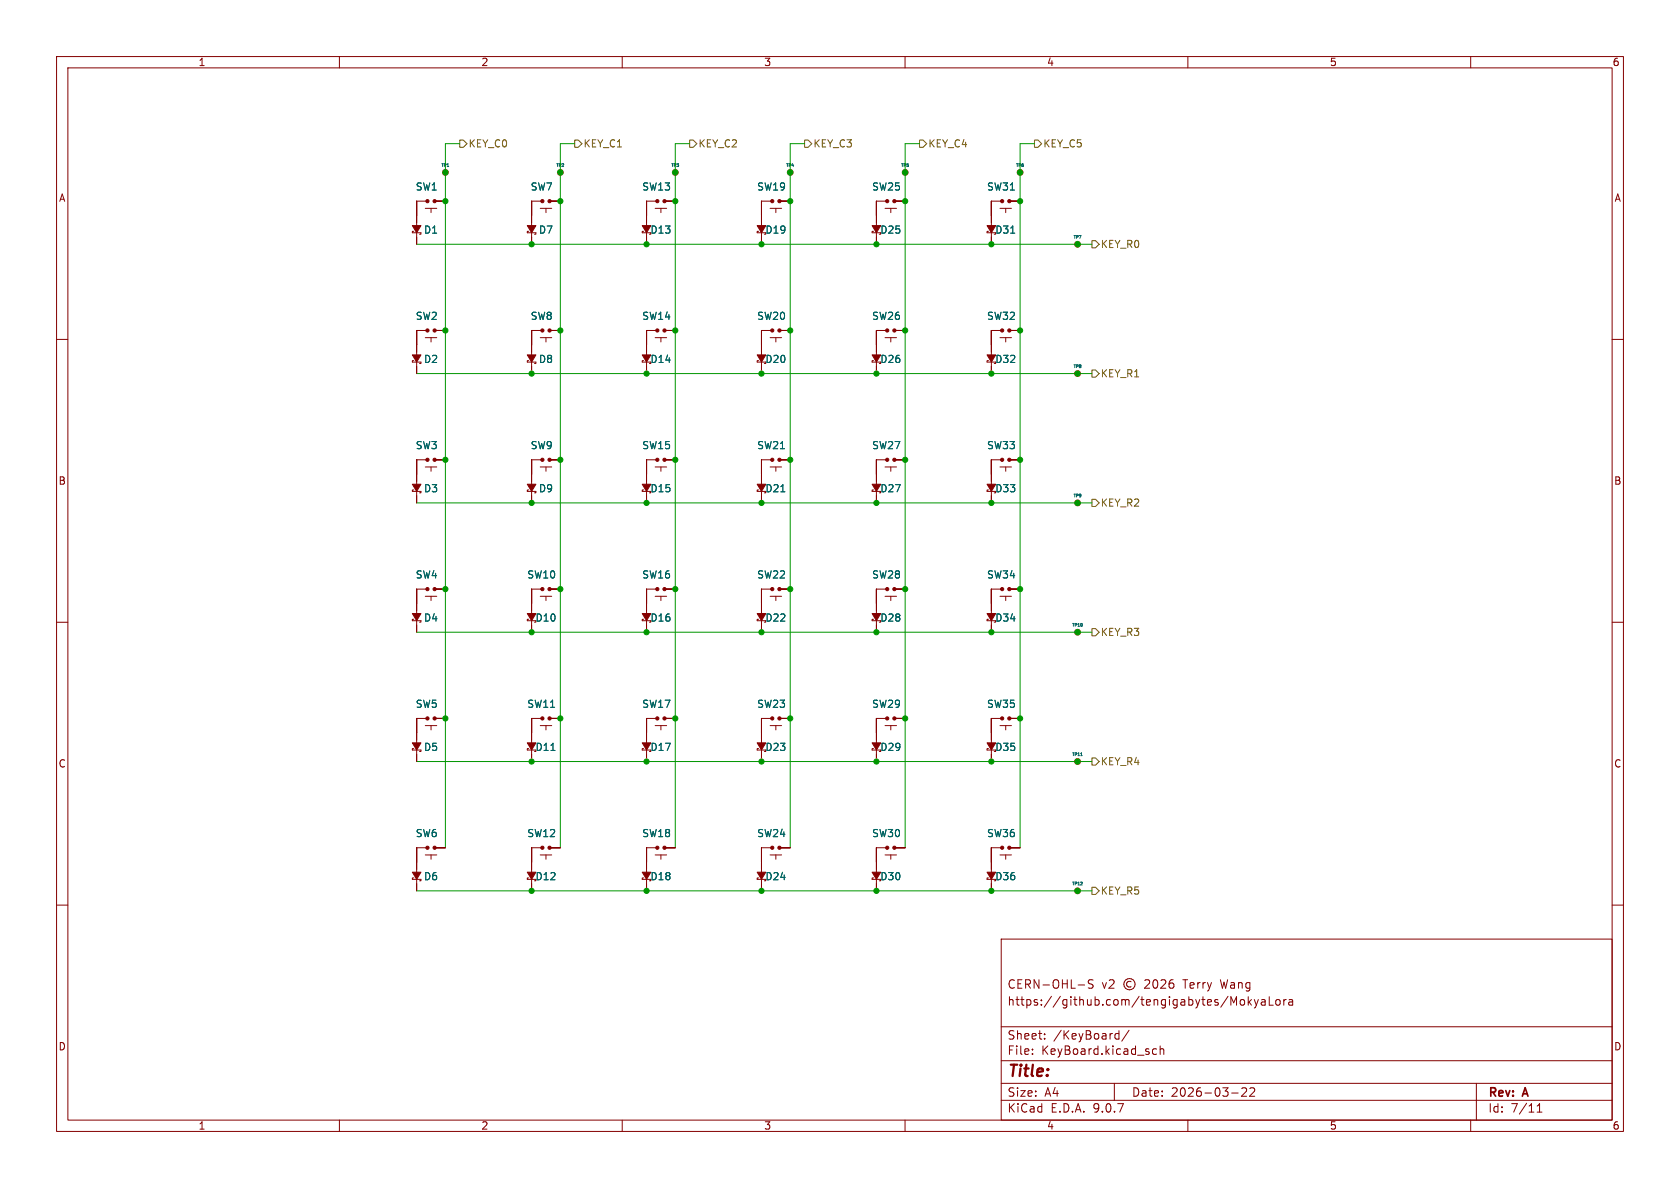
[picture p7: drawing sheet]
<svg xmlns="http://www.w3.org/2000/svg" width="297mm" height="210mm" viewBox="0 0 297 210" stroke-linecap="round" stroke-linejoin="round" font-family="sans-serif">
<g fill="none" stroke="#840000" stroke-width=".18">
<path d="M10 10h277v190h-277zM12 12h273v186h-273zM60 10v2M110 10v2M160 10v2M210 10v2M260 10v2M75.2 36.8h2M75.6 35.6h-1.9v7.6M76.2 36.8v.8M76.8 35.6h1.9M78.7 30.5h.1"/>
<path d="M95.5 36.8h2M95.9 35.6h-1.9v7.6M96.5 36.8v.8M97.2 35.6h1.9M99.1 30.5h.1M115.8 36.8h2.1M116.2 35.6h-1.9v7.6M116.8 36.8v.8M117.5 35.6h1.9M119.4 30.5h.1M136.1 36.8h2.1M136.5 35.6h-1.9v7.6"/>
<path d="M137.2 36.8v.8M137.8 35.6h1.9M139.7 30.5h.1M156.5 36.8h2M156.8 35.6h-1.9v7.6M157.5 36.8v.8M158.1 35.6h1.9M160 30.5h.1M176.8 36.8h2M177.2 35.6h-1.9v7.6M177.8 36.8v.8M178.4 35.6h1.9"/>
<path d="M180.3 30.5h.1M73.2 40.9h-.3v.2h1.5v.3h-.2M75.2 59.7h2M75.6 58.4h-1.9v7.6M76.2 59.7v.8M76.8 58.4h1.9M93.5 40.9h-.3v.2h1.5v.3h-.2M95.5 59.7h2M95.9 58.4h-1.9v7.6M96.5 59.7v.8M97.2 58.4h1.9M113.8 40.9h-.3v.2h1.6"/>
<path d="M115.8 59.7h2.1M116.2 58.4h-1.9v7.6M116.8 59.7v.8M117.5 58.4h1.9M134.1 40.9h-.2v.2h1.5M136.1 59.7h2.1M136.5 58.4h-1.9v7.6M137.2 59.7v.8M137.8 58.4h1.9M154.4 40.9h-.2v.2h1.5M156.5 59.7h2M156.8 58.4h-1.9v7.6"/>
<path d="M157.5 59.7v.8M158.1 58.4h1.9M174.8 40.9h-.3v.2h1.5M176.8 59.7h2M177.2 58.4h-1.9v7.6M177.8 59.7v.8M178.4 58.4h1.9M190.5 43.2h.1M10 60h2M73.2 63.8h-.3v.2h1.5v.3h-.2M93.5 63.8h-.3v.2h1.5v.3h-.2M113.8 63.8h-.3v.2h1.6"/>
<path d="M134.1 63.8h-.2v.2h1.5M154.4 63.8h-.2v.2h1.5M174.8 63.8h-.3v.2h1.5M190.5 66h.1M285 60h2M73.2 86.6h-.3v.3h1.5v.2h-.2M75.2 82.6h2M75.6 81.3h-1.9v7.6M76.2 82.6v.7M76.8 81.3h1.9M93.5 86.6h-.3v.3h1.5v.2h-.2M95.5 82.6h2"/>
<path d="M95.9 81.3h-1.9v7.6M96.5 82.6v.7M97.2 81.3h1.9M113.8 86.6h-.3v.3h1.6M115.8 82.6h2.1M116.2 81.3h-1.9v7.6M116.8 82.6v.7M117.5 81.3h1.9M134.1 86.6h-.2v.3h1.5M136.1 82.6h2.1M136.5 81.3h-1.9v7.6M137.2 82.6v.7"/>
<path d="M137.8 81.3h1.9M154.4 86.6h-.2v.3h1.5M156.5 82.6h2M156.8 81.3h-1.9v7.6M157.5 82.6v.7M158.1 81.3h1.9M174.8 86.6h-.3v.3h1.5M176.8 82.6h2M177.2 81.3h-1.9v7.6M177.8 82.6v.7M178.4 81.3h1.9M190.5 88.9h.1"/>
<path d="M10 110h2M73.2 109.5h-.3v.2h1.5v.3h-.2M75.2 105.4h2M75.6 104.1h-1.9v7.7M76.2 105.4v.8M76.8 104.1h1.9M93.5 109.5h-.3v.2h1.5M95.5 105.4h2M95.9 104.1h-1.9v7.7M96.5 105.4v.8M97.2 104.1h1.9M113.8 109.5h-.3v.2h1.6"/>
<path d="M115.8 105.4h2.1M116.2 104.1h-1.9v7.7M116.8 105.4v.8M117.5 104.1h1.9M134.1 109.5h-.2v.2h1.5M136.1 105.4h2.1M136.5 104.1h-1.9v7.7M137.2 105.4v.8M137.8 104.1h1.9M154.4 109.5h-.2v.2h1.5M156.5 105.4h2M156.8 104.1h-1.9v7.7"/>
<path d="M157.5 105.4v.8M158.1 104.1h1.9M174.8 109.5h-.3v.2h1.5M176.8 105.4h2M177.2 104.1h-1.9v7.7M177.8 105.4v.8M178.4 104.1h1.9M190.5 111.8h.1M285 110h2M73.2 132.3h-.3v.3h1.5v.2h-.2M75.2 128.3h2M75.6 127h-1.9v7.6"/>
<path d="M76.2 128.3v.7M76.8 127h1.9M93.5 132.3h-.3v.3h1.5M95.5 128.3h2M95.9 127h-1.9v7.6M96.5 128.3v.7M97.2 127h1.9M113.8 132.3h-.3v.3h1.6M115.8 128.3h2.1M116.2 127h-1.9v7.6M116.8 128.3v.7M117.5 127h1.9"/>
<path d="M134.1 132.3h-.2v.3h1.5M136.1 128.3h2.1M136.5 127h-1.9v7.6M137.2 128.3v.7M137.8 127h1.9M154.4 132.3h-.2v.3h1.5M156.5 128.3h2M156.8 127h-1.9v7.6M157.5 128.3v.7M158.1 127h1.9M174.8 132.3h-.3v.3h1.5M176.8 128.3h2"/>
<path d="M177.2 127h-1.9v7.6M177.8 128.3v.7M178.4 127h1.9M190.5 134.6h.1M73.2 155.2h-.3v.2h1.5v.3h-.2M75.2 151.1h2M75.6 149.9h-1.9v7.6M76.2 151.1v.8M76.8 149.9h1.9M93.5 155.2h-.3v.2h1.5M95.5 151.1h2M95.9 149.9h-1.9v7.6"/>
<path d="M96.5 151.1v.8M97.2 149.9h1.9M113.8 155.2h-.3v.2h1.6M115.8 151.1h2.1M116.2 149.9h-1.9v7.6M116.8 151.1v.8M117.5 149.9h1.9M134.1 155.2h-.2v.2h1.5M136.1 151.1h2.1M136.5 149.9h-1.9v7.6M137.2 151.1v.8M137.8 149.9h1.9"/>
<path d="M154.4 155.2h-.2v.2h1.5M156.5 151.1h2M156.8 149.9h-1.9v7.6M157.5 151.1v.8M158.1 149.9h1.9M174.8 155.2h-.3v.2h1.5M176.8 151.1h2M177.2 149.9h-1.9v7.6M177.8 151.1v.8M178.4 149.9h1.9M190.5 157.5h.1M10 160h2"/>
<path d="M177 166h108v32h-108zM190.6 174.1h1.1M193.2 173.3l-.5-.1-.2 .1v.5l.6 .3 .1 .3-.2 .3-.6-.1M200 173.6a.52 .52 0 0 0-.8 .4 .52 .52 0 0 0 .8 .4M202.4 173.3l.6-.1 .2 .1v.3l-.9 1.1h.9M204 173.3l.2-.1a.81 .81 0 0 1 .6 .6 .81 .81 0 0 1-.3 .8l-.2 .1a.81 .81 0 0 1-.3-1.4zM205.2 173.3l.6-.1 .2 .1 .1 .3-.9 1.1h.9M207.4 173.2a.59 .59 0 0 0-.7 .6v.6l.1 .2 .4 .1 .3-.1v-.5l-.1-.3h-.4l-.3 .3M218.1 177.3l.5-1.1v1.5M219.3 176.8l.2-.1 .5 .1v.6l-.1 .2-.4 .1-.2-.1zM220.7 176.2v1.5M220.8 177.1l.4 .6"/>
<path d="M221.2 176.7l-.5 .6M221.7 176.7l.4 1M222.1 177.7l-.1 .4-.3 .1M222.5 176.7l-.4 1M223 176.8h.6l.1 .9M223.7 177.1h-.5a.29 .29 0 0 0-.3 .3 .29 .29 0 0 0 .3 .3l.5-.1M224.4 176.2v1.5h.7M225.6 176.8l.2-.1 .4 .1 .1 .6-.1 .2-.4 .1-.2-.1zM227 176.7v1M227.4 176.7l-.3 .1-.1 .2M227.9 176.8h.6v.9M228.5 177.1h-.5a.29 .29 0 0 0-.2 .3 .29 .29 0 0 0 .2 .3l.5-.1"/>
<path d="M285 160h2M60 198v2M110 198v2M160 198v2M177 194.5h108M177 191.5h108M177 187.5h108M177 181.5h108M182.5 186.3v.1M182.5 185.5v.1M184.7 183.6v.1M184.7 182.8v.1"/>
<path d="M197 191.5v3M197.2 183.6h.6M197.2 182.8h.6M197.8 182.2v1.5M199.6 182.1l-1.3 2M204.5 185.5l-.5-.1-.3 .3v.4l.2 .2h.6M205.1 185.5l.2-.1 .4 .1v.9M205.1 184.9v1.5M210 198v2M217.7 193.2h1.2M219.5 192.4l.6-.1 .2 .1 .1 .3-.9 1.1h.9M221 192.4l.5-.1 .2 .1 .1 .3-.9 1.1h.9"/>
<path d="M260 198v2M261 191.5v6.5M271.7 196.6h.9M271.7 195.5l.5-.4v1.5"/>
<circle cx="78.7" cy="30.5" r=".51"/>
<circle cx="99.1" cy="30.5" r=".51"/>
<circle cx="119.4" cy="30.5" r=".51"/>
<circle cx="139.7" cy="30.5" r=".51"/>
<circle cx="160" cy="30.5" r=".51"/>
<circle cx="180.3" cy="30.5" r=".51"/>
<circle cx="190.5" cy="43.2" r=".51"/>
<circle cx="190.5" cy="66" r=".51"/>
<circle cx="190.5" cy="88.9" r=".51"/>
<circle cx="190.5" cy="111.8" r=".51"/>
<circle cx="190.5" cy="134.6" r=".51"/>
<circle cx="190.5" cy="157.5" r=".51"/>
<circle cx="199.7" cy="174" r="1"/>
</g>
<g fill="#840000" stroke="#840000" stroke-width=".18">
<path d="M133.9 39.9h1.5l-.8 1.2z"/>
<path d="M154.2 39.9h1.5l-.8 1.2z"/>
<path d="M113.5 131.3h1.6l-.8 1.3z"/>
<path d="M113.5 108.5h1.6l-.8 1.2z"/>
<path d="M93.2 108.5h1.5l-.7 1.2z"/>
<path d="M72.9 108.5h1.5l-.7 1.2z"/>
<path d="M133.9 131.3h1.5l-.8 1.3z"/>
<path d="M154.2 62.7h1.5l-.8 1.3z"/>
<path d="M72.9 154.2h1.5l-.7 1.2z"/>
<path d="M72.9 39.9h1.5l-.7 1.2z"/>
<path d="M93.2 39.9h1.5l-.7 1.2z"/>
<path d="M72.9 131.3h1.5l-.7 1.3z"/>
<path d="M93.2 131.3h1.5l-.7 1.3z"/>
<path d="M72.9 85.6h1.5l-.7 1.3z"/>
<path d="M113.5 39.9h1.6l-.8 1.2z"/>
<path d="M93.2 85.6h1.5l-.7 1.3z"/>
<path d="M133.9 62.7h1.5l-.8 1.3z"/>
<path d="M93.2 154.2h1.5l-.7 1.2z"/>
<path d="M72.9 62.7h1.5l-.7 1.3z"/>
<path d="M113.5 154.2h1.6l-.8 1.2z"/>
<path d="M133.9 154.2h1.5l-.8 1.2z"/>
<path d="M113.5 85.6h1.6l-.8 1.3z"/>
<path d="M93.2 62.7h1.5l-.7 1.3z"/>
<path d="M113.5 62.7h1.6l-.8 1.3z"/>
<path d="M174.5 39.9h1.5l-.7 1.2z"/>
<path d="M174.5 62.7h1.5l-.7 1.3z"/>
<path d="M133.9 85.6h1.5l-.8 1.3z"/>
<path d="M133.9 108.5h1.5l-.8 1.2z"/>
<path d="M174.5 85.6h1.5l-.7 1.3z"/>
<path d="M174.5 108.5h1.5l-.7 1.2z"/>
<path d="M154.2 108.5h1.5l-.8 1.2z"/>
<path d="M154.2 85.6h1.5l-.8 1.3z"/>
<path d="M174.5 131.3h1.5l-.7 1.3z"/>
<path d="M154.2 131.3h1.5l-.8 1.3z"/>
<path d="M154.2 154.2h1.5l-.8 1.2z"/>
<path d="M174.5 154.2h1.5l-.7 1.2z"/>
<circle cx="156.8" cy="35.6" r=".28"/>
<circle cx="158.1" cy="35.6" r=".28"/>
<circle cx="116.2" cy="149.9" r=".28"/>
<circle cx="117.5" cy="149.9" r=".28"/>
<circle cx="116.2" cy="127" r=".28"/>
<circle cx="117.5" cy="127" r=".28"/>
<circle cx="116.2" cy="104.1" r=".28"/>
<circle cx="117.5" cy="104.1" r=".28"/>
<circle cx="95.9" cy="104.1" r=".28"/>
<circle cx="97.2" cy="104.1" r=".28"/>
<circle cx="75.6" cy="127" r=".28"/>
<circle cx="76.8" cy="127" r=".28"/>
<circle cx="75.6" cy="104.1" r=".28"/>
<circle cx="76.8" cy="104.1" r=".28"/>
<circle cx="75.6" cy="35.6" r=".28"/>
<circle cx="76.8" cy="35.6" r=".28"/>
<circle cx="75.6" cy="81.3" r=".28"/>
<circle cx="76.8" cy="81.3" r=".28"/>
<circle cx="95.9" cy="35.6" r=".28"/>
<circle cx="97.2" cy="35.6" r=".28"/>
<circle cx="156.8" cy="58.4" r=".28"/>
<circle cx="158.1" cy="58.4" r=".28"/>
<circle cx="95.9" cy="127" r=".28"/>
<circle cx="97.2" cy="127" r=".28"/>
<circle cx="136.5" cy="149.9" r=".28"/>
<circle cx="137.8" cy="149.9" r=".28"/>
<circle cx="116.2" cy="35.6" r=".28"/>
<circle cx="117.5" cy="35.6" r=".28"/>
<circle cx="75.6" cy="149.9" r=".28"/>
<circle cx="76.8" cy="149.9" r=".28"/>
<circle cx="136.5" cy="58.4" r=".28"/>
<circle cx="137.8" cy="58.4" r=".28"/>
<circle cx="95.9" cy="149.9" r=".28"/>
<circle cx="97.2" cy="149.9" r=".28"/>
<circle cx="136.5" cy="35.6" r=".28"/>
<circle cx="137.8" cy="35.6" r=".28"/>
<circle cx="95.9" cy="81.3" r=".28"/>
<circle cx="97.2" cy="81.3" r=".28"/>
<circle cx="116.2" cy="81.3" r=".28"/>
<circle cx="117.5" cy="81.3" r=".28"/>
<circle cx="95.9" cy="58.4" r=".28"/>
<circle cx="97.2" cy="58.4" r=".28"/>
<circle cx="75.6" cy="58.4" r=".28"/>
<circle cx="76.8" cy="58.4" r=".28"/>
<circle cx="116.2" cy="58.4" r=".28"/>
<circle cx="117.5" cy="58.4" r=".28"/>
<circle cx="177.2" cy="35.6" r=".28"/>
<circle cx="178.4" cy="35.6" r=".28"/>
<circle cx="177.2" cy="58.4" r=".28"/>
<circle cx="178.4" cy="58.4" r=".28"/>
<circle cx="136.5" cy="81.3" r=".28"/>
<circle cx="137.8" cy="81.3" r=".28"/>
<circle cx="156.8" cy="104.1" r=".28"/>
<circle cx="158.1" cy="104.1" r=".28"/>
<circle cx="136.5" cy="104.1" r=".28"/>
<circle cx="137.8" cy="104.1" r=".28"/>
<circle cx="136.5" cy="127" r=".28"/>
<circle cx="137.8" cy="127" r=".28"/>
<circle cx="177.2" cy="81.3" r=".28"/>
<circle cx="178.4" cy="81.3" r=".28"/>
<circle cx="177.2" cy="104.1" r=".28"/>
<circle cx="178.4" cy="104.1" r=".28"/>
<circle cx="177.2" cy="127" r=".28"/>
<circle cx="178.4" cy="127" r=".28"/>
<circle cx="156.8" cy="127" r=".28"/>
<circle cx="158.1" cy="127" r=".28"/>
<circle cx="156.8" cy="81.3" r=".28"/>
<circle cx="158.1" cy="81.3" r=".28"/>
<circle cx="156.8" cy="149.9" r=".28"/>
<circle cx="158.1" cy="149.9" r=".28"/>
<circle cx="177.2" cy="149.9" r=".28"/>
<circle cx="178.4" cy="149.9" r=".28"/>
</g>
<path d="M79 29.4h.3M178.7 41.2h.7M138 86.9h.8M97.4 132.7h.7M191 133.6h.3M191 156.4h.3M191.3 156v.1" fill="none" stroke="#006464" stroke-width=".18"/>
<path d="M81.3 24.8h.6l.6 .6-.6 .6h-.6zM101.6 24.8h.6l.7 .6-.7 .6h-.6zM121.9 24.8h.7l.6 .6-.6 .6h-.7zM142.2 24.8h.7l.6 .6-.6 .6h-.7zM162.6 24.8h.6l.6 .6-.6 .6h-.6zM182.9 24.8h.6l.6 .6-.6 .6h-.6zM193 42.5h.7l.6 .7-.6 .6h-.7zM193 65.4h.7l.6 .6-.6 .7h-.7zM193 88.3h.7l.6 .6-.6 .6h-.7zM193 111.1h.7l.6 .7-.6 .6h-.7zM193 134h.7l.6 .6-.6 .7h-.7zM193 156.8h.7l.6 .7-.6 .6h-.7z" fill="none" stroke="#725600" stroke-width=".18"/>
<path d="M81.3 25.4h-2.6v124.5M101.6 25.4h-2.5v124.5M121.9 25.4h-2.5v124.5M142.2 25.4h-2.5v124.5M162.6 25.4h-2.6v124.5M182.9 25.4h-2.6v124.5M73.7 43.2h119.3M73.7 66h119.3M73.7 88.9h119.3M73.7 111.8h119.3M73.7 134.6h119.3M73.7 157.5h119.3" fill="none" stroke="#009600" stroke-width=".18"/>
<g fill="#009600" stroke="#009600" stroke-width=".18">
<circle cx="139.7" cy="104.1" r=".46"/>
<circle cx="134.6" cy="111.8" r=".46"/>
<circle cx="99.1" cy="81.3" r=".46"/>
<circle cx="78.7" cy="81.3" r=".46"/>
<circle cx="94" cy="88.9" r=".46"/>
<circle cx="134.6" cy="88.9" r=".46"/>
<circle cx="114.3" cy="88.9" r=".46"/>
<circle cx="119.4" cy="81.3" r=".46"/>
<circle cx="119.4" cy="104.1" r=".46"/>
<circle cx="114.3" cy="111.8" r=".46"/>
<circle cx="78.7" cy="104.1" r=".46"/>
<circle cx="99.1" cy="104.1" r=".46"/>
<circle cx="78.7" cy="35.6" r=".46"/>
<circle cx="78.7" cy="30.5" r=".46"/>
<circle cx="99.1" cy="35.6" r=".46"/>
<circle cx="94" cy="43.2" r=".46"/>
<circle cx="99.1" cy="30.5" r=".46"/>
<circle cx="114.3" cy="43.2" r=".46"/>
<circle cx="119.4" cy="35.6" r=".46"/>
<circle cx="139.7" cy="35.6" r=".46"/>
<circle cx="139.7" cy="58.4" r=".46"/>
<circle cx="134.6" cy="43.2" r=".46"/>
<circle cx="139.7" cy="30.5" r=".46"/>
<circle cx="119.4" cy="30.5" r=".46"/>
<circle cx="154.9" cy="66" r=".46"/>
<circle cx="134.6" cy="66" r=".46"/>
<circle cx="94" cy="111.8" r=".46"/>
<circle cx="94" cy="134.6" r=".46"/>
<circle cx="99.1" cy="127" r=".46"/>
<circle cx="94" cy="157.5" r=".46"/>
<circle cx="114.3" cy="157.5" r=".46"/>
<circle cx="114.3" cy="134.6" r=".46"/>
<circle cx="78.7" cy="127" r=".46"/>
<circle cx="119.4" cy="127" r=".46"/>
<circle cx="78.7" cy="58.4" r=".46"/>
<circle cx="94" cy="66" r=".46"/>
<circle cx="99.1" cy="58.4" r=".46"/>
<circle cx="119.4" cy="58.4" r=".46"/>
<circle cx="114.3" cy="66" r=".46"/>
<circle cx="190.5" cy="43.2" r=".46"/>
<circle cx="175.3" cy="43.2" r=".46"/>
<circle cx="154.9" cy="43.2" r=".46"/>
<circle cx="160" cy="35.6" r=".46"/>
<circle cx="160" cy="58.4" r=".46"/>
<circle cx="175.3" cy="88.9" r=".46"/>
<circle cx="190.5" cy="88.9" r=".46"/>
<circle cx="180.3" cy="35.6" r=".46"/>
<circle cx="180.3" cy="30.5" r=".46"/>
<circle cx="160" cy="30.5" r=".46"/>
<circle cx="180.3" cy="58.4" r=".46"/>
<circle cx="175.3" cy="66" r=".46"/>
<circle cx="190.5" cy="66" r=".46"/>
<circle cx="139.7" cy="81.3" r=".46"/>
<circle cx="180.3" cy="81.3" r=".46"/>
<circle cx="175.3" cy="111.8" r=".46"/>
<circle cx="160" cy="104.1" r=".46"/>
<circle cx="154.9" cy="111.8" r=".46"/>
<circle cx="160" cy="81.3" r=".46"/>
<circle cx="154.9" cy="88.9" r=".46"/>
<circle cx="190.5" cy="134.6" r=".46"/>
<circle cx="175.3" cy="134.6" r=".46"/>
<circle cx="180.3" cy="127" r=".46"/>
<circle cx="160" cy="127" r=".46"/>
<circle cx="154.9" cy="134.6" r=".46"/>
<circle cx="190.5" cy="157.5" r=".46"/>
<circle cx="175.3" cy="157.5" r=".46"/>
<circle cx="139.7" cy="127" r=".46"/>
<circle cx="134.6" cy="134.6" r=".46"/>
<circle cx="134.6" cy="157.5" r=".46"/>
<circle cx="154.9" cy="157.5" r=".46"/>
<circle cx="190.5" cy="111.8" r=".46"/>
<circle cx="180.3" cy="104.1" r=".46"/>
</g>
<text font-size="2.8" fill="#840000" x="178" y="190.9">Title:</text>
<g font-size="2.1" fill="#840000">
<text x="178" y="178">https://github.com/tengigabytes/MokyaLora</text>
<text x="178" y="175">CERN-OHL-S</text>
<text x="194.7" y="175">v2</text>
<text x="209.5" y="175">Terry</text>
<text x="216.2" y="175">Wang</text>
<text x="178" y="184">Sheet:</text>
<text x="186.2" y="184">/KeyBoard/</text>
<text x="178" y="186.7">File:</text>
<text x="184.1" y="186.7">KeyBoard.kicad_sch</text>
<text x="178" y="196.9">KiCad</text>
<text x="178" y="194.1">Size:</text>
<text x="184.7" y="194.1">A4</text>
<text x="185.7" y="196.9">E.D.A.</text>
<text x="193.3" y="196.9">9.0.7</text>
<text x="200" y="194.1">Date:</text>
<text x="207" y="194.1">2026-03-22</text>
<text x="263" y="194.3">Rev:</text>
<text x="263" y="196.9">Id:</text>
<text x="267.1" y="196.9">7/11</text>
<text x="269.4" y="194.3">A</text>
</g>
<g font-size="1.8" fill="#840000">
<text x="35" y="11.9">1</text>
<text x="85" y="11.9">2</text>
<text x="135" y="11.9">3</text>
<text x="185" y="11.9">4</text>
<text x="235" y="11.9">5</text>
<text x="285" y="11.9">6</text>
<text x="10.3" y="35.9">A</text>
<text x="285.3" y="35.9">A</text>
<text x="10.3" y="85.9">B</text>
<text x="285.3" y="85.9">B</text>
<text x="10.3" y="135.9">C</text>
<text x="285.3" y="135.9">C</text>
<text x="10.3" y="185.9">D</text>
<text x="285.3" y="185.9">D</text>
<text x="35" y="199.9">1</text>
<text x="85" y="199.9">2</text>
<text x="135" y="199.9">3</text>
<text x="185" y="199.9">4</text>
<text x="235" y="199.9">5</text>
<text x="285" y="199.9">6</text>
</g>
<g font-size="1.8" fill="#725600">
<text x="82.7" y="26.3">KEY_C0</text>
<text x="103.1" y="26.3">KEY_C1</text>
<text x="123.4" y="26.3">KEY_C2</text>
<text x="143.7" y="26.3">KEY_C3</text>
<text x="164" y="26.3">KEY_C4</text>
<text x="184.3" y="26.3">KEY_C5</text>
<text x="194.5" y="44">KEY_R0</text>
<text x="194.5" y="66.9">KEY_R1</text>
<text x="194.5" y="89.8">KEY_R2</text>
<text x="194.5" y="112.6">KEY_R3</text>
<text x="194.5" y="135.5">KEY_R4</text>
<text x="194.5" y="158.3">KEY_R5</text>
</g>
<g font-size="1.8" fill="#006464">
<text x="73.4" y="33.9">SW1</text>
<text x="93.7" y="33.9">SW7</text>
<text x="113.4" y="33.9">SW13</text>
<text x="133.8" y="33.9">SW19</text>
<text x="154.1" y="33.9">SW25</text>
<text x="174.4" y="33.9">SW31</text>
<text x="74.9" y="41.5">D1</text>
<text x="95.2" y="41.5">D7</text>
<text x="114.9" y="41.5">D13</text>
<text x="135.2" y="41.5">D19</text>
<text x="155.5" y="41.5">D25</text>
<text x="175.9" y="41.5">D31</text>
<text x="73.4" y="56.7">SW2</text>
<text x="93.7" y="56.7">SW8</text>
<text x="113.4" y="56.7">SW14</text>
<text x="133.8" y="56.7">SW20</text>
<text x="154.1" y="56.7">SW26</text>
<text x="174.4" y="56.7">SW32</text>
<text x="74.9" y="64.4">D2</text>
<text x="95.2" y="64.4">D8</text>
<text x="114.9" y="64.4">D14</text>
<text x="135.2" y="64.4">D20</text>
<text x="155.5" y="64.4">D26</text>
<text x="175.9" y="64.4">D32</text>
<text x="73.4" y="79.6">SW3</text>
<text x="93.7" y="79.6">SW9</text>
<text x="113.4" y="79.6">SW15</text>
<text x="133.8" y="79.6">SW21</text>
<text x="154.1" y="79.6">SW27</text>
<text x="174.4" y="79.6">SW33</text>
<text x="74.9" y="87.2">D3</text>
<text x="95.2" y="87.2">D9</text>
<text x="114.9" y="87.2">D15</text>
<text x="135.2" y="87.2">D21</text>
<text x="155.5" y="87.2">D27</text>
<text x="175.9" y="87.2">D33</text>
<text x="73.4" y="102.5">SW4</text>
<text x="93.1" y="102.5">SW10</text>
<text x="113.4" y="102.5">SW16</text>
<text x="133.8" y="102.5">SW22</text>
<text x="154.1" y="102.5">SW28</text>
<text x="174.4" y="102.5">SW34</text>
<text x="74.9" y="110.1">D4</text>
<text x="94.6" y="110.1">D10</text>
<text x="114.9" y="110.1">D16</text>
<text x="135.2" y="110.1">D22</text>
<text x="155.5" y="110.1">D28</text>
<text x="175.9" y="110.1">D34</text>
<text x="73.4" y="125.3">SW5</text>
<text x="93.1" y="125.3">SW11</text>
<text x="113.4" y="125.3">SW17</text>
<text x="133.8" y="125.3">SW23</text>
<text x="154.1" y="125.3">SW29</text>
<text x="174.4" y="125.3">SW35</text>
<text x="74.9" y="132.9">D5</text>
<text x="94.6" y="132.9">D11</text>
<text x="114.9" y="132.9">D17</text>
<text x="135.2" y="132.9">D23</text>
<text x="155.5" y="132.9">D29</text>
<text x="175.9" y="132.9">D35</text>
<text x="73.4" y="148.2">SW6</text>
<text x="93.1" y="148.2">SW12</text>
<text x="113.4" y="148.2">SW18</text>
<text x="133.8" y="148.2">SW24</text>
<text x="154.1" y="148.2">SW30</text>
<text x="174.4" y="148.2">SW36</text>
<text x="74.9" y="155.8">D6</text>
<text x="94.6" y="155.8">D12</text>
<text x="114.9" y="155.8">D18</text>
<text x="135.2" y="155.8">D24</text>
<text x="155.5" y="155.8">D30</text>
<text x="175.9" y="155.8">D36</text>
</g>
<g font-size=".7" fill="#006464">
<text x="77.9" y="29.7">TP1</text>
<text x="98.2" y="29.7">TP2</text>
<text x="118.6" y="29.7">TP3</text>
<text x="138.9" y="29.7">TP4</text>
<text x="159.2" y="29.7">TP5</text>
<text x="179.5" y="29.7">TP6</text>
<text x="189.7" y="42.4">TP7</text>
<text x="189.7" y="65.2">TP8</text>
<text x="189.7" y="88.1">TP9</text>
<text x="189.4" y="110.9">TP10</text>
<text x="189.4" y="133.8">TP11</text>
<text x="189.4" y="156.7">TP12</text>
</g>
</svg>
